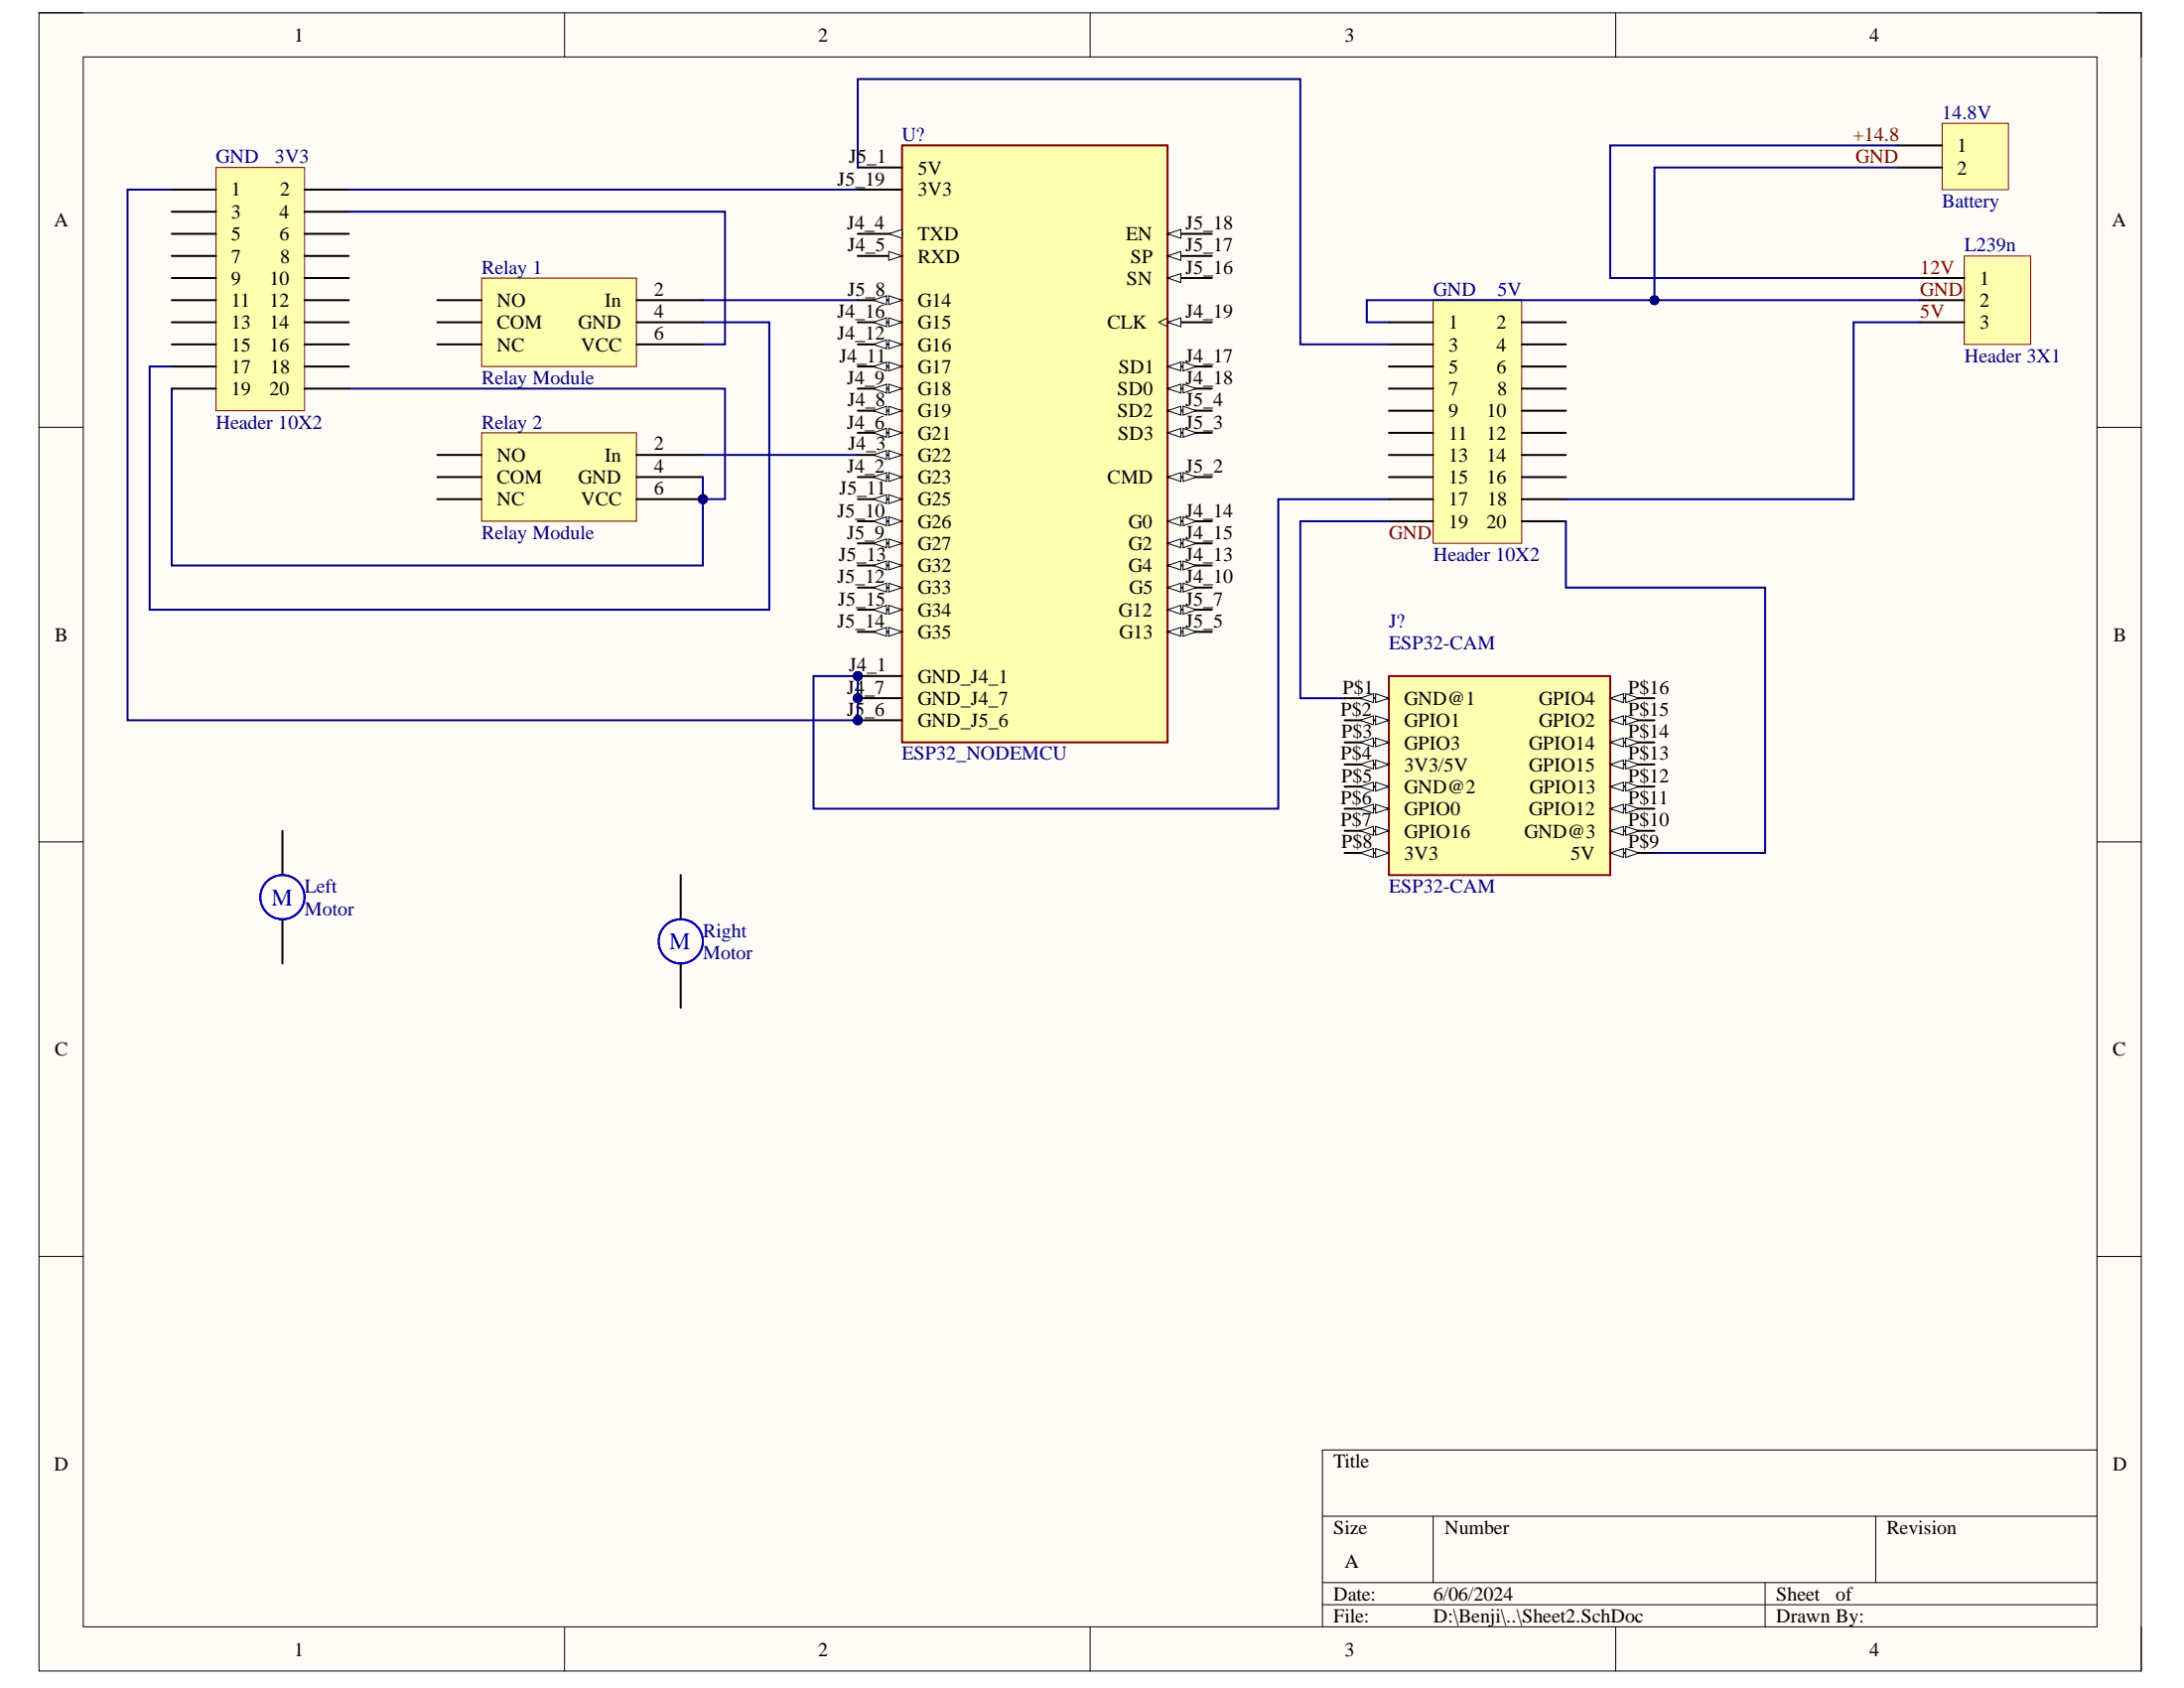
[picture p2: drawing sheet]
<svg xmlns="http://www.w3.org/2000/svg" width="279mm" height="216mm" viewBox="0 0 279 216" stroke-linecap="round" stroke-linejoin="round" font-family="sans-serif">
<path d="M5 1.6h268.9v212.1h-268.9z" fill-rule="evenodd" fill="#fffcf8"/>
<path d="M5 1.6h268.9v212.1h-268.9z" fill="none" stroke="#000" stroke-width=".13"/>
<path d="M10.7 7.3h257.6v200.8h-257.6z" fill-rule="evenodd" fill="#fffcf8"/>
<g fill="none" stroke="#000" stroke-width=".13">
<path d="M5 1.6h5.7M10.7 7.3h257.6v200.8h-257.6zM72.2 1.6v5.7M139.5 1.6v5.7M206.7 1.6v5.7M268.3 1.6h5.6v5.7M5 54.7h5.7M268.3 54.7h5.6M5 107.7h5.7M268.3 107.7h5.6M5 160.7h5.7M268.3 160.7h5.6"/>
<path d="M169.2 193.9h99.1M183.3 193.9v8.5M240 193.9v8.5M268.3 185.5h-99.1v22.6M72.2 208.1v5.6M139.5 208.1v5.6M169.2 202.4h99.1M169.2 205.2h99.1M206.7 208.1v5.6M225.8 202.4v5.7M273.9 208.1v5.6"/>
</g>
<path d="M115.4 18.6h34v76.4h-34z" fill-rule="evenodd" fill="#ffffb0"/>
<path d="M115.4 18.6h34v76.4h-34z" fill="none" stroke="#800000" stroke-width=".25"/>
<path d="M149.4 29.9h5.6" fill="none" stroke="#000" stroke-width=".25"/>
<path d="M149.4 29.9l1.7-.6v1.2z" fill="#f8fcff"/>
<path d="M149.4 29.9l1.7-.6v1.2z" fill="none" stroke="#000" stroke-width=".13"/>
<path d="M149.4 32.7h5.6" fill="none" stroke="#000" stroke-width=".25"/>
<path d="M149.4 32.7l1.7-.5v1.1z" fill="#f8fcff"/>
<path d="M149.4 32.7l1.7-.5v1.1z" fill="none" stroke="#000" stroke-width=".13"/>
<path d="M149.4 35.6h5.6" fill="none" stroke="#000" stroke-width=".25"/>
<path d="M149.4 35.6l1.7-.6v1.1z" fill="#f8fcff"/>
<path d="M149.4 35.6l1.7-.6v1.1z" fill="none" stroke="#000" stroke-width=".13"/>
<path d="M149.4 41.2h5.6" fill="none" stroke="#000" stroke-width=".25"/>
<path d="M149.4 41.2l1.7-.5v1.1z" fill="#f8fcff"/>
<path d="M149.4 41.2l1.7-.5v1.1zM149.4 40.7l-1.2 .5 1.2 .6" fill="none" stroke="#000" stroke-width=".13"/>
<path d="M149.4 46.9h5.6" fill="none" stroke="#000" stroke-width=".25"/>
<path d="M149.4 46.9l1.7-.6v1.1z" fill="#f8fcff"/>
<path d="M149.4 46.9l1.7-.6v1.1z" fill="none" stroke="#000" stroke-width=".13"/>
<path d="M151.4 46.3l1.6 .6-1.6 .5z" fill="#f8fcff"/>
<path d="M151.4 46.3l1.6 .6-1.6 .5z" fill="none" stroke="#000" stroke-width=".13"/>
<path d="M149.4 49.7h5.6" fill="none" stroke="#000" stroke-width=".25"/>
<path d="M149.4 49.7l1.7-.6v1.2z" fill="#f8fcff"/>
<path d="M149.4 49.7l1.7-.6v1.2z" fill="none" stroke="#000" stroke-width=".13"/>
<path d="M151.4 49.1l1.6 .6-1.6 .6z" fill="#f8fcff"/>
<path d="M151.4 49.1l1.6 .6-1.6 .6z" fill="none" stroke="#000" stroke-width=".13"/>
<path d="M149.4 52.5h5.6" fill="none" stroke="#000" stroke-width=".25"/>
<path d="M149.4 52.5l1.7-.5v1.1z" fill="#f8fcff"/>
<path d="M149.4 52.5l1.7-.5v1.1z" fill="none" stroke="#000" stroke-width=".13"/>
<path d="M151.4 52l1.6 .5-1.6 .6z" fill="#f8fcff"/>
<path d="M151.4 52l1.6 .5-1.6 .6z" fill="none" stroke="#000" stroke-width=".13"/>
<path d="M149.4 55.4h5.6" fill="none" stroke="#000" stroke-width=".25"/>
<path d="M149.4 55.4l1.7-.6v1.1z" fill="#f8fcff"/>
<path d="M149.4 55.4l1.7-.6v1.1z" fill="none" stroke="#000" stroke-width=".13"/>
<path d="M151.4 54.8l1.6 .6-1.6 .5z" fill="#f8fcff"/>
<path d="M151.4 54.8l1.6 .6-1.6 .5z" fill="none" stroke="#000" stroke-width=".13"/>
<path d="M149.4 61h5.6" fill="none" stroke="#000" stroke-width=".25"/>
<path d="M149.4 61l1.7-.5v1.1z" fill="#f8fcff"/>
<path d="M149.4 61l1.7-.5v1.1z" fill="none" stroke="#000" stroke-width=".13"/>
<path d="M151.4 60.5l1.6 .5-1.6 .6z" fill="#f8fcff"/>
<path d="M151.4 60.5l1.6 .5-1.6 .6z" fill="none" stroke="#000" stroke-width=".13"/>
<path d="M149.4 66.7h5.6" fill="none" stroke="#000" stroke-width=".25"/>
<path d="M149.4 66.7l1.7-.6v1.1z" fill="#f8fcff"/>
<path d="M149.4 66.7l1.7-.6v1.1z" fill="none" stroke="#000" stroke-width=".13"/>
<path d="M151.4 66.1l1.6 .6-1.6 .5z" fill="#f8fcff"/>
<path d="M151.4 66.1l1.6 .6-1.6 .5z" fill="none" stroke="#000" stroke-width=".13"/>
<path d="M149.4 69.5h5.6" fill="none" stroke="#000" stroke-width=".25"/>
<path d="M149.4 69.5l1.7-.6v1.2z" fill="#f8fcff"/>
<path d="M149.4 69.5l1.7-.6v1.2z" fill="none" stroke="#000" stroke-width=".13"/>
<path d="M151.4 68.9l1.6 .6-1.6 .6z" fill="#f8fcff"/>
<path d="M151.4 68.9l1.6 .6-1.6 .6z" fill="none" stroke="#000" stroke-width=".13"/>
<path d="M149.4 72.3h5.6" fill="none" stroke="#000" stroke-width=".25"/>
<path d="M149.4 72.3l1.7-.5v1.1z" fill="#f8fcff"/>
<path d="M149.4 72.3l1.7-.5v1.1z" fill="none" stroke="#000" stroke-width=".13"/>
<path d="M151.4 71.8l1.6 .5-1.6 .6z" fill="#f8fcff"/>
<path d="M151.4 71.8l1.6 .5-1.6 .6z" fill="none" stroke="#000" stroke-width=".13"/>
<path d="M149.4 75.2h5.6" fill="none" stroke="#000" stroke-width=".25"/>
<path d="M149.4 75.2l1.7-.6v1.1z" fill="#f8fcff"/>
<path d="M149.4 75.2l1.7-.6v1.1z" fill="none" stroke="#000" stroke-width=".13"/>
<path d="M151.4 74.6l1.6 .6-1.6 .5z" fill="#f8fcff"/>
<path d="M151.4 74.6l1.6 .6-1.6 .5z" fill="none" stroke="#000" stroke-width=".13"/>
<path d="M149.4 78h5.6" fill="none" stroke="#000" stroke-width=".25"/>
<path d="M149.4 78l1.7-.6v1.2z" fill="#f8fcff"/>
<path d="M149.4 78l1.7-.6v1.2z" fill="none" stroke="#000" stroke-width=".13"/>
<path d="M151.4 77.4l1.6 .6-1.6 .6z" fill="#f8fcff"/>
<path d="M151.4 77.4l1.6 .6-1.6 .6z" fill="none" stroke="#000" stroke-width=".13"/>
<path d="M149.4 80.8h5.6" fill="none" stroke="#000" stroke-width=".25"/>
<path d="M149.4 80.8l1.7-.6v1.2z" fill="#f8fcff"/>
<path d="M149.4 80.8l1.7-.6v1.2z" fill="none" stroke="#000" stroke-width=".13"/>
<path d="M151.4 80.2l1.6 .6-1.6 .6z" fill="#f8fcff"/>
<path d="M151.4 80.2l1.6 .6-1.6 .6z" fill="none" stroke="#000" stroke-width=".13"/>
<path d="M109.7 21.4h5.7M109.7 24.3h5.7M109.7 29.9h5.7" fill="none" stroke="#000" stroke-width=".25"/>
<path d="M113.7 29.9l1.7-.6v1.2z" fill="#f8fcff"/>
<path d="M113.7 29.9l1.7-.6v1.2z" fill="none" stroke="#000" stroke-width=".13"/>
<path d="M109.7 32.7h5.7" fill="none" stroke="#000" stroke-width=".25"/>
<path d="M113.7 32.2l1.7 .5-1.7 .6z" fill="#f8fcff"/>
<path d="M113.7 32.2l1.7 .5-1.7 .6z" fill="none" stroke="#000" stroke-width=".13"/>
<path d="M109.7 38.4h5.7" fill="none" stroke="#000" stroke-width=".25"/>
<path d="M113.7 37.8l1.7 .6-1.7 .6z" fill="#f8fcff"/>
<path d="M113.7 37.8l1.7 .6-1.7 .6z" fill="none" stroke="#000" stroke-width=".13"/>
<path d="M111.7 38.4l1.7-.6v1.2z" fill="#f8fcff"/>
<path d="M111.7 38.4l1.7-.6v1.2z" fill="none" stroke="#000" stroke-width=".13"/>
<path d="M109.7 41.2h5.7" fill="none" stroke="#000" stroke-width=".25"/>
<path d="M113.7 40.7l1.7 .5-1.7 .6z" fill="#f8fcff"/>
<path d="M113.7 40.7l1.7 .5-1.7 .6z" fill="none" stroke="#000" stroke-width=".13"/>
<path d="M111.7 41.2l1.7-.5v1.1z" fill="#f8fcff"/>
<path d="M111.7 41.2l1.7-.5v1.1z" fill="none" stroke="#000" stroke-width=".13"/>
<path d="M109.7 44h5.7" fill="none" stroke="#000" stroke-width=".25"/>
<path d="M113.7 43.5l1.7 .5-1.7 .6z" fill="#f8fcff"/>
<path d="M113.7 43.5l1.7 .5-1.7 .6z" fill="none" stroke="#000" stroke-width=".13"/>
<path d="M111.7 44l1.7-.5v1.1z" fill="#f8fcff"/>
<path d="M111.7 44l1.7-.5v1.1z" fill="none" stroke="#000" stroke-width=".13"/>
<path d="M109.7 46.9h5.7" fill="none" stroke="#000" stroke-width=".25"/>
<path d="M113.7 46.3l1.7 .6-1.7 .5z" fill="#f8fcff"/>
<path d="M113.7 46.3l1.7 .6-1.7 .5z" fill="none" stroke="#000" stroke-width=".13"/>
<path d="M111.7 46.9l1.7-.6v1.1z" fill="#f8fcff"/>
<path d="M111.7 46.9l1.7-.6v1.1z" fill="none" stroke="#000" stroke-width=".13"/>
<path d="M109.7 49.7h5.7" fill="none" stroke="#000" stroke-width=".25"/>
<path d="M113.7 49.1l1.7 .6-1.7 .6z" fill="#f8fcff"/>
<path d="M113.7 49.1l1.7 .6-1.7 .6z" fill="none" stroke="#000" stroke-width=".13"/>
<path d="M111.7 49.7l1.7-.6v1.2z" fill="#f8fcff"/>
<path d="M111.7 49.7l1.7-.6v1.2z" fill="none" stroke="#000" stroke-width=".13"/>
<path d="M109.7 52.5h5.7" fill="none" stroke="#000" stroke-width=".25"/>
<path d="M113.7 52l1.7 .5-1.7 .6z" fill="#f8fcff"/>
<path d="M113.7 52l1.7 .5-1.7 .6z" fill="none" stroke="#000" stroke-width=".13"/>
<path d="M111.7 52.5l1.7-.5v1.1z" fill="#f8fcff"/>
<path d="M111.7 52.5l1.7-.5v1.1z" fill="none" stroke="#000" stroke-width=".13"/>
<path d="M109.7 55.4h5.7" fill="none" stroke="#000" stroke-width=".25"/>
<path d="M113.7 54.8l1.7 .6-1.7 .5z" fill="#f8fcff"/>
<path d="M113.7 54.8l1.7 .6-1.7 .5z" fill="none" stroke="#000" stroke-width=".13"/>
<path d="M111.7 55.4l1.7-.6v1.1z" fill="#f8fcff"/>
<path d="M111.7 55.4l1.7-.6v1.1z" fill="none" stroke="#000" stroke-width=".13"/>
<path d="M109.7 58.2h5.7" fill="none" stroke="#000" stroke-width=".25"/>
<path d="M113.7 57.6l1.7 .6-1.7 .6z" fill="#f8fcff"/>
<path d="M113.7 57.6l1.7 .6-1.7 .6z" fill="none" stroke="#000" stroke-width=".13"/>
<path d="M111.7 58.2l1.7-.6v1.2z" fill="#f8fcff"/>
<path d="M111.7 58.2l1.7-.6v1.2z" fill="none" stroke="#000" stroke-width=".13"/>
<path d="M109.7 61h5.7" fill="none" stroke="#000" stroke-width=".25"/>
<path d="M113.7 60.5l1.7 .5-1.7 .6z" fill="#f8fcff"/>
<path d="M113.7 60.5l1.7 .5-1.7 .6z" fill="none" stroke="#000" stroke-width=".13"/>
<path d="M111.7 61l1.7-.5v1.1z" fill="#f8fcff"/>
<path d="M111.7 61l1.7-.5v1.1z" fill="none" stroke="#000" stroke-width=".13"/>
<path d="M109.7 63.8h5.7" fill="none" stroke="#000" stroke-width=".25"/>
<path d="M113.7 63.3l1.7 .5-1.7 .6z" fill="#f8fcff"/>
<path d="M113.7 63.3l1.7 .5-1.7 .6z" fill="none" stroke="#000" stroke-width=".13"/>
<path d="M111.7 63.8l1.7-.5v1.1z" fill="#f8fcff"/>
<path d="M111.7 63.8l1.7-.5v1.1z" fill="none" stroke="#000" stroke-width=".13"/>
<path d="M109.7 66.7h5.7" fill="none" stroke="#000" stroke-width=".25"/>
<path d="M113.7 66.1l1.7 .6-1.7 .5z" fill="#f8fcff"/>
<path d="M113.7 66.1l1.7 .6-1.7 .5z" fill="none" stroke="#000" stroke-width=".13"/>
<path d="M111.7 66.7l1.7-.6v1.1z" fill="#f8fcff"/>
<path d="M111.7 66.7l1.7-.6v1.1z" fill="none" stroke="#000" stroke-width=".13"/>
<path d="M109.7 69.5h5.7" fill="none" stroke="#000" stroke-width=".25"/>
<path d="M113.7 68.9l1.7 .6-1.7 .6z" fill="#f8fcff"/>
<path d="M113.7 68.9l1.7 .6-1.7 .6z" fill="none" stroke="#000" stroke-width=".13"/>
<path d="M111.7 69.5l1.7-.6v1.2z" fill="#f8fcff"/>
<path d="M111.7 69.5l1.7-.6v1.2z" fill="none" stroke="#000" stroke-width=".13"/>
<path d="M109.7 72.3h5.7" fill="none" stroke="#000" stroke-width=".25"/>
<path d="M113.7 71.8l1.7 .5-1.7 .6z" fill="#f8fcff"/>
<path d="M113.7 71.8l1.7 .5-1.7 .6z" fill="none" stroke="#000" stroke-width=".13"/>
<path d="M111.7 72.3l1.7-.5v1.1z" fill="#f8fcff"/>
<path d="M111.7 72.3l1.7-.5v1.1z" fill="none" stroke="#000" stroke-width=".13"/>
<path d="M109.7 75.2h5.7" fill="none" stroke="#000" stroke-width=".25"/>
<path d="M113.7 74.6l1.7 .6-1.7 .5z" fill="#f8fcff"/>
<path d="M113.7 74.6l1.7 .6-1.7 .5z" fill="none" stroke="#000" stroke-width=".13"/>
<path d="M111.7 75.2l1.7-.6v1.1z" fill="#f8fcff"/>
<path d="M111.7 75.2l1.7-.6v1.1z" fill="none" stroke="#000" stroke-width=".13"/>
<path d="M109.7 78h5.7" fill="none" stroke="#000" stroke-width=".25"/>
<path d="M113.7 77.4l1.7 .6-1.7 .6z" fill="#f8fcff"/>
<path d="M113.7 77.4l1.7 .6-1.7 .6z" fill="none" stroke="#000" stroke-width=".13"/>
<path d="M111.7 78l1.7-.6v1.2z" fill="#f8fcff"/>
<path d="M111.7 78l1.7-.6v1.2z" fill="none" stroke="#000" stroke-width=".13"/>
<path d="M109.7 80.8h5.7" fill="none" stroke="#000" stroke-width=".25"/>
<path d="M113.7 80.2l1.7 .6-1.7 .6z" fill="#f8fcff"/>
<path d="M113.7 80.2l1.7 .6-1.7 .6z" fill="none" stroke="#000" stroke-width=".13"/>
<path d="M111.7 80.8l1.7-.6v1.2z" fill="#f8fcff"/>
<path d="M111.7 80.8l1.7-.6v1.2z" fill="none" stroke="#000" stroke-width=".13"/>
<path d="M109.7 86.5h5.7M109.7 89.3h5.7M109.7 92.1h5.7" fill="none" stroke="#000" stroke-width=".25"/>
<path d="M177.7 86.5h28.3v25.4h-28.3z" fill-rule="evenodd" fill="#ffffb0"/>
<path d="M177.7 86.5h28.3v25.4h-28.3z" fill="none" stroke="#800000" stroke-width=".25"/>
<path d="M172 89.3h5.7" fill="none" stroke="#000" stroke-width=".25"/>
<path d="M176 88.7l1.7 .6-1.7 .6z" fill="#f8fcff"/>
<path d="M176 88.7l1.7 .6-1.7 .6z" fill="none" stroke="#000" stroke-width=".13"/>
<path d="M174 89.3l1.7-.6v1.2z" fill="#f8fcff"/>
<path d="M174 89.3l1.7-.6v1.2z" fill="none" stroke="#000" stroke-width=".13"/>
<path d="M172 92.1h5.7" fill="none" stroke="#000" stroke-width=".25"/>
<path d="M176 91.6l1.7 .5-1.7 .6z" fill="#f8fcff"/>
<path d="M176 91.6l1.7 .5-1.7 .6z" fill="none" stroke="#000" stroke-width=".13"/>
<path d="M174 92.1l1.7-.5v1.1z" fill="#f8fcff"/>
<path d="M174 92.1l1.7-.5v1.1z" fill="none" stroke="#000" stroke-width=".13"/>
<path d="M172 95h5.7" fill="none" stroke="#000" stroke-width=".25"/>
<path d="M176 94.4l1.7 .6-1.7 .5z" fill="#f8fcff"/>
<path d="M176 94.4l1.7 .6-1.7 .5z" fill="none" stroke="#000" stroke-width=".13"/>
<path d="M174 95l1.7-.6v1.1z" fill="#f8fcff"/>
<path d="M174 95l1.7-.6v1.1z" fill="none" stroke="#000" stroke-width=".13"/>
<path d="M172 97.8h5.7" fill="none" stroke="#000" stroke-width=".25"/>
<path d="M176 97.2l1.7 .6-1.7 .5z" fill="#f8fcff"/>
<path d="M176 97.2l1.7 .6-1.7 .5z" fill="none" stroke="#000" stroke-width=".13"/>
<path d="M174 97.8l1.7-.6v1.1z" fill="#f8fcff"/>
<path d="M174 97.8l1.7-.6v1.1z" fill="none" stroke="#000" stroke-width=".13"/>
<path d="M172 100.6h5.7" fill="none" stroke="#000" stroke-width=".25"/>
<path d="M176 100l1.7 .6-1.7 .6z" fill="#f8fcff"/>
<path d="M176 100l1.7 .6-1.7 .6z" fill="none" stroke="#000" stroke-width=".13"/>
<path d="M174 100.6l1.7-.6v1.2z" fill="#f8fcff"/>
<path d="M174 100.6l1.7-.6v1.2z" fill="none" stroke="#000" stroke-width=".13"/>
<path d="M172 103.4h5.7" fill="none" stroke="#000" stroke-width=".25"/>
<path d="M176 102.9l1.7 .5-1.7 .6z" fill="#f8fcff"/>
<path d="M176 102.9l1.7 .5-1.7 .6z" fill="none" stroke="#000" stroke-width=".13"/>
<path d="M174 103.4l1.7-.5v1.1z" fill="#f8fcff"/>
<path d="M174 103.4l1.7-.5v1.1z" fill="none" stroke="#000" stroke-width=".13"/>
<path d="M172 106.3h5.7" fill="none" stroke="#000" stroke-width=".25"/>
<path d="M176 105.7l1.7 .6-1.7 .5z" fill="#f8fcff"/>
<path d="M176 105.7l1.7 .6-1.7 .5z" fill="none" stroke="#000" stroke-width=".13"/>
<path d="M174 106.3l1.7-.6v1.1z" fill="#f8fcff"/>
<path d="M174 106.3l1.7-.6v1.1z" fill="none" stroke="#000" stroke-width=".13"/>
<path d="M172 109.1h5.7" fill="none" stroke="#000" stroke-width=".25"/>
<path d="M176 108.5l1.7 .6-1.7 .6z" fill="#f8fcff"/>
<path d="M176 108.5l1.7 .6-1.7 .6z" fill="none" stroke="#000" stroke-width=".13"/>
<path d="M174 109.1l1.7-.6v1.2z" fill="#f8fcff"/>
<path d="M174 109.1l1.7-.6v1.2z" fill="none" stroke="#000" stroke-width=".13"/>
<path d="M206 89.3h5.7" fill="none" stroke="#000" stroke-width=".25"/>
<path d="M206 89.3l1.7-.6v1.2z" fill="#f8fcff"/>
<path d="M206 89.3l1.7-.6v1.2z" fill="none" stroke="#000" stroke-width=".13"/>
<path d="M208 88.7l1.7 .6-1.7 .6z" fill="#f8fcff"/>
<path d="M208 88.7l1.7 .6-1.7 .6z" fill="none" stroke="#000" stroke-width=".13"/>
<path d="M206 92.1h5.7" fill="none" stroke="#000" stroke-width=".25"/>
<path d="M206 92.1l1.7-.5v1.1z" fill="#f8fcff"/>
<path d="M206 92.1l1.7-.5v1.1z" fill="none" stroke="#000" stroke-width=".13"/>
<path d="M208 91.6l1.7 .5-1.7 .6z" fill="#f8fcff"/>
<path d="M208 91.6l1.7 .5-1.7 .6z" fill="none" stroke="#000" stroke-width=".13"/>
<path d="M206 95h5.7" fill="none" stroke="#000" stroke-width=".25"/>
<path d="M206 95l1.7-.6v1.1z" fill="#f8fcff"/>
<path d="M206 95l1.7-.6v1.1z" fill="none" stroke="#000" stroke-width=".13"/>
<path d="M208 94.4l1.7 .6-1.7 .5z" fill="#f8fcff"/>
<path d="M208 94.4l1.7 .6-1.7 .5z" fill="none" stroke="#000" stroke-width=".13"/>
<path d="M206 97.8h5.7" fill="none" stroke="#000" stroke-width=".25"/>
<path d="M206 97.8l1.7-.6v1.1z" fill="#f8fcff"/>
<path d="M206 97.8l1.7-.6v1.1z" fill="none" stroke="#000" stroke-width=".13"/>
<path d="M208 97.2l1.7 .6-1.7 .5z" fill="#f8fcff"/>
<path d="M208 97.2l1.7 .6-1.7 .5z" fill="none" stroke="#000" stroke-width=".13"/>
<path d="M206 100.6h5.7" fill="none" stroke="#000" stroke-width=".25"/>
<path d="M206 100.6l1.7-.6v1.2z" fill="#f8fcff"/>
<path d="M206 100.6l1.7-.6v1.2z" fill="none" stroke="#000" stroke-width=".13"/>
<path d="M208 100l1.7 .6-1.7 .6z" fill="#f8fcff"/>
<path d="M208 100l1.7 .6-1.7 .6z" fill="none" stroke="#000" stroke-width=".13"/>
<path d="M206 103.4h5.7" fill="none" stroke="#000" stroke-width=".25"/>
<path d="M206 103.4l1.7-.5v1.1z" fill="#f8fcff"/>
<path d="M206 103.4l1.7-.5v1.1z" fill="none" stroke="#000" stroke-width=".13"/>
<path d="M208 102.9l1.7 .5-1.7 .6z" fill="#f8fcff"/>
<path d="M208 102.9l1.7 .5-1.7 .6z" fill="none" stroke="#000" stroke-width=".13"/>
<path d="M206 106.3h5.7" fill="none" stroke="#000" stroke-width=".25"/>
<path d="M206 106.3l1.7-.6v1.1z" fill="#f8fcff"/>
<path d="M206 106.3l1.7-.6v1.1z" fill="none" stroke="#000" stroke-width=".13"/>
<path d="M208 105.7l1.7 .6-1.7 .5z" fill="#f8fcff"/>
<path d="M208 105.7l1.7 .6-1.7 .5z" fill="none" stroke="#000" stroke-width=".13"/>
<path d="M206 109.1h5.7" fill="none" stroke="#000" stroke-width=".25"/>
<path d="M206 109.1l1.7-.6v1.2z" fill="#f8fcff"/>
<path d="M206 109.1l1.7-.6v1.2z" fill="none" stroke="#000" stroke-width=".13"/>
<path d="M208 108.5l1.7 .6-1.7 .6z" fill="#f8fcff"/>
<path d="M208 108.5l1.7 .6-1.7 .6z" fill="none" stroke="#000" stroke-width=".13"/>
<path d="M61.6 35.6h19.8v11.3h-19.8z" fill-rule="evenodd" fill="#ffffb0"/>
<path d="M61.6 35.6h19.8v11.3h-19.8z" fill="none" stroke="#800000" stroke-width=".13"/>
<path d="M55.9 38.4h5.7M81.4 38.4h8.5M55.9 44h5.7M55.9 41.2h5.7M81.4 44h8.5M81.4 41.2h8.5" fill="none" stroke="#000" stroke-width=".25"/>
<path d="M61.6 55.4h19.8v11.3h-19.8z" fill-rule="evenodd" fill="#ffffb0"/>
<path d="M61.6 55.4h19.8v11.3h-19.8z" fill="none" stroke="#800000" stroke-width=".13"/>
<path d="M55.9 58.2h5.7M81.4 58.2h8.5M55.9 63.8h5.7M55.9 61h5.7M81.4 63.8h8.5M81.4 61h8.5" fill="none" stroke="#000" stroke-width=".25"/>
<path d="M183.3 38.4h11.4v31.1h-11.4z" fill-rule="evenodd" fill="#ffffb0"/>
<path d="M183.3 38.4h11.4v31.1h-11.4z" fill="none" stroke="#800000" stroke-width=".13"/>
<g fill="none" stroke="#000" stroke-width=".25">
<path d="M177.7 41.2h5.6M177.7 44h5.6M177.7 46.9h5.6M177.7 49.7h5.6M177.7 52.5h5.6M177.7 55.4h5.6M177.7 58.2h5.6M194.7 41.2h5.6M194.7 44h5.6M194.7 46.9h5.6M194.7 49.7h5.6M194.7 52.5h5.6"/>
<path d="M194.7 55.4h5.6M194.7 58.2h5.6M177.7 61h5.6M177.7 63.9h5.6M177.7 66.7h5.6M194.7 61h5.6M194.7 63.9h5.6M194.7 66.7h5.6"/>
</g>
<path d="M27.6 21.4h11.4v31.1h-11.4z" fill-rule="evenodd" fill="#ffffb0"/>
<path d="M27.6 21.4h11.4v31.1h-11.4z" fill="none" stroke="#800000" stroke-width=".13"/>
<g fill="none" stroke="#000" stroke-width=".25">
<path d="M22 24.3h5.6M22 27.1h5.6M22 29.9h5.6M22 32.7h5.6M22 35.6h5.6M22 38.4h5.6M39 24.3h5.6M39 27.1h5.6M39 29.9h5.6M39 32.7h5.6M39 35.6h5.6M39 38.4h5.6"/>
<path d="M22 41.2h5.6M22 44h5.6M22 46.9h5.6M22 49.7h5.6M39 41.2h5.6M39 44h5.6M39 46.9h5.6M39 49.7h5.6"/>
</g>
<path d="M251.3 32.7h8.5v11.3h-8.5z" fill-rule="evenodd" fill="#ffffb0"/>
<path d="M251.3 32.7h8.5v11.3h-8.5z" fill="none" stroke="#800000" stroke-width=".13"/>
<path d="M245.6 35.6h5.7M245.6 38.4h5.7M245.6 41.2h5.7" fill="none" stroke="#000" stroke-width=".25"/>
<path d="M248.5 15.8h8.5v8.5h-8.5z" fill-rule="evenodd" fill="#ffffb0"/>
<path d="M248.5 15.8h8.5v8.5h-8.5z" fill="none" stroke="#800000" stroke-width=".13"/>
<path d="M242.8 18.6h5.7M242.8 21.4h5.7" fill="none" stroke="#000" stroke-width=".25"/>
<path d="M242.8 18.6h-36.8v17h39.6M242.8 21.4h-31.1v17h33.9" fill="none" stroke="#000080" stroke-width=".25"/>
<circle cx="211.7" cy="38.4" r=".57" fill="#000080"/>
<circle cx="211.7" cy="38.4" r=".57" fill="none" stroke="#000080" stroke-width=".13"/>
<path d="M211.7 38.4h-36.9v2.8h2.9M245.6 41.2h-8.5v22.7h-36.8M177.7 66.7h-11.3v22.6h5.6M200.3 66.7v8.5h25.5v33.9h-14.1" fill="none" stroke="#000080" stroke-width=".25"/>
<circle cx="211.7" cy="38.4" r=".57" fill="#000080"/>
<circle cx="211.7" cy="38.4" r=".57" fill="none" stroke="#000080" stroke-width=".13"/>
<path d="M22 24.3h-5.7v67.8h93.4v-5.6M44.6 27.1h48.1v16.9h-2.8M44.6 24.3h65.1M89.9 38.4h19.8M109.7 21.4v-11.3h56.7v33.9h11.3M22 49.7v22.6h67.9v-11.3M44.6 49.7h48.1v14.1h-2.8M89.9 41.2h8.5v36.8h-79.3v-31.1h2.9M89.9 58.2h19.8M177.7 63.9h-14.2v39.5h-59.4v-16.9h5.6" fill="none" stroke="#000080" stroke-width=".25"/>
<path d="M36.1 106.3v5.6M36.1 117.6v5.6M87.1 111.9v5.7M87.1 123.2v5.7" fill="none" stroke="#000" stroke-width=".25"/>
<g fill="none" stroke="#00f" stroke-width=".25">
<circle cx="36.1" cy="114.7" r="2.83"/>
<circle cx="87.1" cy="120.4" r="2.83"/>
</g>
<g font-size="3" fill="#00f">
<text x="34.7" y="115.8">M</text>
<text x="85.6" y="121.4">M</text>
</g>
<g font-size="2.5">
<text x="37.6" y="5.3">1</text>
<text x="104.7" y="5.3">2</text>
<text x="172" y="5.3">3</text>
<text x="239.1" y="5.3">4</text>
<text x="107.1" y="23.7">J5_19</text>
<text x="108.6" y="20.9">J5_1</text>
<text x="117.4" y="22.3">5V</text>
<text x="250.4" y="19.4">1</text>
<text x="250.4" y="22.3">2</text>
<text x="6.9" y="29">A</text>
<text x="29.6" y="25.1">1</text>
<text x="29.6" y="28">3</text>
<text x="35.8" y="28">4</text>
<text x="35.8" y="25.1">2</text>
<text x="108.4" y="29.4">J4_4</text>
<text x="117.4" y="25.1">3V3</text>
<text x="151.7" y="29.4">J5_18</text>
<text x="270.2" y="29">A</text>
<text x="29.6" y="30.7">5</text>
<text x="29.6" y="33.6">7</text>
<text x="35.8" y="30.7">6</text>
<text x="35.8" y="33.6">8</text>
<text x="108.5" y="32.2">J4_5</text>
<text x="117.4" y="30.7">TXD</text>
<text x="117.4" y="33.6">RXD</text>
<text x="144" y="30.7">EN</text>
<text x="144.6" y="33.6">SP</text>
<text x="151.7" y="32.2">J5_17</text>
<text x="151.7" y="35">J5_16</text>
<text x="29.6" y="36.4">9</text>
<text x="29.6" y="39.3">11</text>
<text x="34.5" y="36.4">10</text>
<text x="34.5" y="39.3">12</text>
<text x="63.6" y="39.3">NO</text>
<text x="77.3" y="39.3">In</text>
<text x="83.7" y="40.7">4</text>
<text x="83.7" y="37.8">2</text>
<text x="107.1" y="40.7">J4_16</text>
<text x="108.5" y="37.8">J5_8</text>
<text x="117.4" y="39.3">G14</text>
<text x="144.1" y="36.4">SN</text>
<text x="151.7" y="40.7">J4_19</text>
<text x="253.3" y="36.4">1</text>
<text x="253.3" y="39.3">2</text>
<text x="29.6" y="42.1">13</text>
<text x="29.6" y="44.9">15</text>
<text x="29.6" y="47.7">17</text>
<text x="34.5" y="42.1">14</text>
<text x="34.5" y="44.9">16</text>
<text x="34.6" y="47.7">18</text>
<text x="63.6" y="44.9">NC</text>
<text x="63.6" y="42.1">COM</text>
<text x="74" y="42.1">GND</text>
<text x="74.3" y="44.9">VCC</text>
<text x="83.7" y="43.5">6</text>
<text x="107.1" y="43.5">J4_12</text>
<text x="107.4" y="46.4">J4_11</text>
<text x="117.4" y="42.1">G15</text>
<text x="117.4" y="44.9">G16</text>
<text x="117.4" y="47.7">G17</text>
<text x="141.7" y="42.1">CLK</text>
<text x="143.1" y="47.7">SD1</text>
<text x="151.7" y="46.4">J4_17</text>
<text x="185.3" y="42.1">1</text>
<text x="185.3" y="44.9">3</text>
<text x="185.3" y="47.7">5</text>
<text x="191.5" y="42.1">2</text>
<text x="191.5" y="44.9">4</text>
<text x="191.5" y="47.7">6</text>
<text x="253.3" y="42.1">3</text>
<text x="29.6" y="50.6">19</text>
<text x="34.5" y="50.6">20</text>
<text x="108.4" y="49.1">J4_9</text>
<text x="108.5" y="51.9">J4_8</text>
<text x="117.4" y="50.6">G18</text>
<text x="117.4" y="53.4">G19</text>
<text x="142.9" y="50.6">SD0</text>
<text x="142.9" y="53.4">SD2</text>
<text x="151.7" y="49.1">J4_18</text>
<text x="151.7" y="51.9">J5_4</text>
<text x="185.3" y="50.6">7</text>
<text x="185.3" y="53.4">9</text>
<text x="190.2" y="53.4">10</text>
<text x="191.6" y="50.6">8</text>
<text x="63.6" y="59">NO</text>
<text x="77.3" y="59">In</text>
<text x="83.7" y="57.6">2</text>
<text x="108.4" y="54.8">J4_6</text>
<text x="108.5" y="57.6">J4_3</text>
<text x="117.4" y="56.2">G21</text>
<text x="117.4" y="59">G22</text>
<text x="143" y="56.2">SD3</text>
<text x="151.7" y="54.8">J5_3</text>
<text x="185.3" y="56.2">11</text>
<text x="185.3" y="59">13</text>
<text x="190.2" y="56.2">12</text>
<text x="190.2" y="59">14</text>
<text x="63.6" y="64.7">NC</text>
<text x="63.6" y="61.9">COM</text>
<text x="74" y="61.9">GND</text>
<text x="74.3" y="64.7">VCC</text>
<text x="83.7" y="63.3">6</text>
<text x="83.7" y="60.5">4</text>
<text x="107.4" y="63.3">J5_11</text>
<text x="108.4" y="60.5">J4_2</text>
<text x="117.4" y="61.9">G23</text>
<text x="117.4" y="64.7">G25</text>
<text x="141.7" y="61.9">CMD</text>
<text x="151.7" y="60.5">J5_2</text>
<text x="185.3" y="61.9">15</text>
<text x="185.3" y="64.7">17</text>
<text x="190.2" y="61.9">16</text>
<text x="190.3" y="64.7">18</text>
<text x="107.1" y="66.1">J5_10</text>
<text x="107.3" y="71.8">J5_13</text>
<text x="108.4" y="68.9">J5_9</text>
<text x="117.4" y="67.6">G26</text>
<text x="117.4" y="70.3">G27</text>
<text x="144.4" y="67.6">G0</text>
<text x="144.4" y="70.3">G2</text>
<text x="151.7" y="66.1">J4_14</text>
<text x="151.7" y="68.9">J4_15</text>
<text x="151.7" y="71.8">J4_13</text>
<text x="185.3" y="67.6">19</text>
<text x="190.2" y="67.6">20</text>
<text x="107.1" y="74.6">J5_12</text>
<text x="107.2" y="77.4">J5_15</text>
<text x="117.4" y="73.2">G32</text>
<text x="117.4" y="76">G33</text>
<text x="144.4" y="73.2">G4</text>
<text x="144.5" y="76">G5</text>
<text x="151.7" y="74.6">J4_10</text>
<text x="151.7" y="77.4">J5_7</text>
<text x="7" y="82">B</text>
<text x="107.1" y="80.2">J5_14</text>
<text x="117.4" y="78.9">G34</text>
<text x="117.4" y="81.7">G35</text>
<text x="143.1" y="78.9">G12</text>
<text x="143.2" y="81.7">G13</text>
<text x="151.7" y="80.2">J5_5</text>
<text x="270.3" y="82">B</text>
<text x="108.4" y="88.8">J4_7</text>
<text x="108.6" y="85.9">J4_1</text>
<text x="117.4" y="87.3">GND_J4_1</text>
<text x="171.8" y="88.8">P$1</text>
<text x="208.3" y="88.8">P$16</text>
<text x="108.4" y="91.5">J5_6</text>
<text x="117.4" y="90.2">GND_J4_7</text>
<text x="117.4" y="93">GND_J5_6</text>
<text x="171.5" y="91.5">P$2</text>
<text x="171.6" y="94.4">P$3</text>
<text x="179.6" y="90.2">GND@1</text>
<text x="179.6" y="93">GPIO1</text>
<text x="179.6" y="95.8">GPIO3</text>
<text x="195.6" y="95.8">GPIO14</text>
<text x="196.9" y="90.2">GPIO4</text>
<text x="196.9" y="93">GPIO2</text>
<text x="208.3" y="91.5">P$15</text>
<text x="208.3" y="94.4">P$14</text>
<text x="171.5" y="97.2">P$4</text>
<text x="171.6" y="100.1">P$5</text>
<text x="179.6" y="98.6">3V3/5V</text>
<text x="179.6" y="101.5">GND@2</text>
<text x="195.6" y="98.6">GPIO15</text>
<text x="195.7" y="101.5">GPIO13</text>
<text x="208.3" y="97.2">P$13</text>
<text x="208.3" y="100.1">P$12</text>
<text x="171.5" y="102.9">P$6</text>
<text x="171.5" y="105.7">P$7</text>
<text x="179.6" y="104.3">GPIO0</text>
<text x="179.6" y="107.2">GPIO16</text>
<text x="195" y="107.2">GND@3</text>
<text x="195.6" y="104.3">GPIO12</text>
<text x="208.3" y="102.9">P$11</text>
<text x="208.3" y="105.7">P$10</text>
<text x="171.6" y="108.5">P$8</text>
<text x="179.6" y="109.9">3V3</text>
<text x="200.9" y="109.9">5V</text>
<text x="208.3" y="108.5">P$9</text>
<text x="7" y="135">C</text>
<text x="270.3" y="135">C</text>
<text x="6.9" y="188.1">D</text>
<text x="170.6" y="187.7">Title</text>
<text x="270.3" y="188.1">D</text>
<text x="170.6" y="196.2">Size</text>
<text x="184.8" y="196.2">Number</text>
<text x="241.3" y="196.2">Revision</text>
<text x="172" y="200.5">A</text>
<text x="170.6" y="204.7">Date:</text>
<text x="170.6" y="207.5">File:</text>
<text x="183.4" y="204.7">6/06/2024</text>
<text x="183.4" y="207.5">D:\Benji\..\Sheet2.SchDoc</text>
<text x="227.2" y="204.7">Sheet</text>
<text x="227.2" y="207.5">Drawn By:</text>
<text x="234.8" y="204.7">of</text>
<text x="37.6" y="211.8">1</text>
<text x="104.7" y="211.8">2</text>
<text x="172" y="211.8">3</text>
<text x="239.1" y="211.8">4</text>
</g>
<g font-size="2.5" fill="#000080">
<text x="248.4" y="15.2">14.8V</text>
<text x="27.6" y="20.9">GND</text>
<text x="35.2" y="20.9">3V3</text>
<text x="115.4" y="18.1">U?</text>
<text x="248.4" y="26.5">Battery</text>
<text x="61.6" y="35">Relay 1</text>
<text x="251.3" y="32.2">L239n</text>
<text x="183.4" y="37.8">GND</text>
<text x="191.6" y="37.8">5V</text>
<text x="251.3" y="46.4">Header 3X1</text>
<text x="61.6" y="49.1">Relay Module</text>
<text x="27.6" y="54.8">Header 10X2</text>
<text x="61.6" y="54.8">Relay 2</text>
<text x="61.6" y="68.9">Relay Module</text>
<text x="183.4" y="71.8">Header 10X2</text>
<text x="177.7" y="83.1">ESP32-CAM</text>
<text x="177.7" y="80.2">J?</text>
<text x="115.4" y="97.2">ESP32_NODEMCU</text>
<text x="39" y="114.2">Left</text>
<text x="39" y="117">Motor</text>
<text x="89.9" y="119.8">Right</text>
<text x="177.7" y="114.2">ESP32-CAM</text>
<text x="89.9" y="122.7">Motor</text>
</g>
<g font-size="2.5" fill="#800000">
<text x="237" y="18.1">+14.8</text>
<text x="237.4" y="20.9">GND</text>
<text x="245.7" y="35">12V</text>
<text x="245.7" y="37.8">GND</text>
<text x="245.7" y="40.7">5V</text>
<text x="177.7" y="68.9">GND</text>
</g>
<g font-size="1.1" fill="#000080">
<text x="87.7" y="64.2">206</text>
<text x="109" y="86.8">PIU?0J401</text>
<text x="109" y="89.6">PIU?0J407</text>
<text x="109" y="92.5">PIU?0J506</text>
</g>
</svg>
